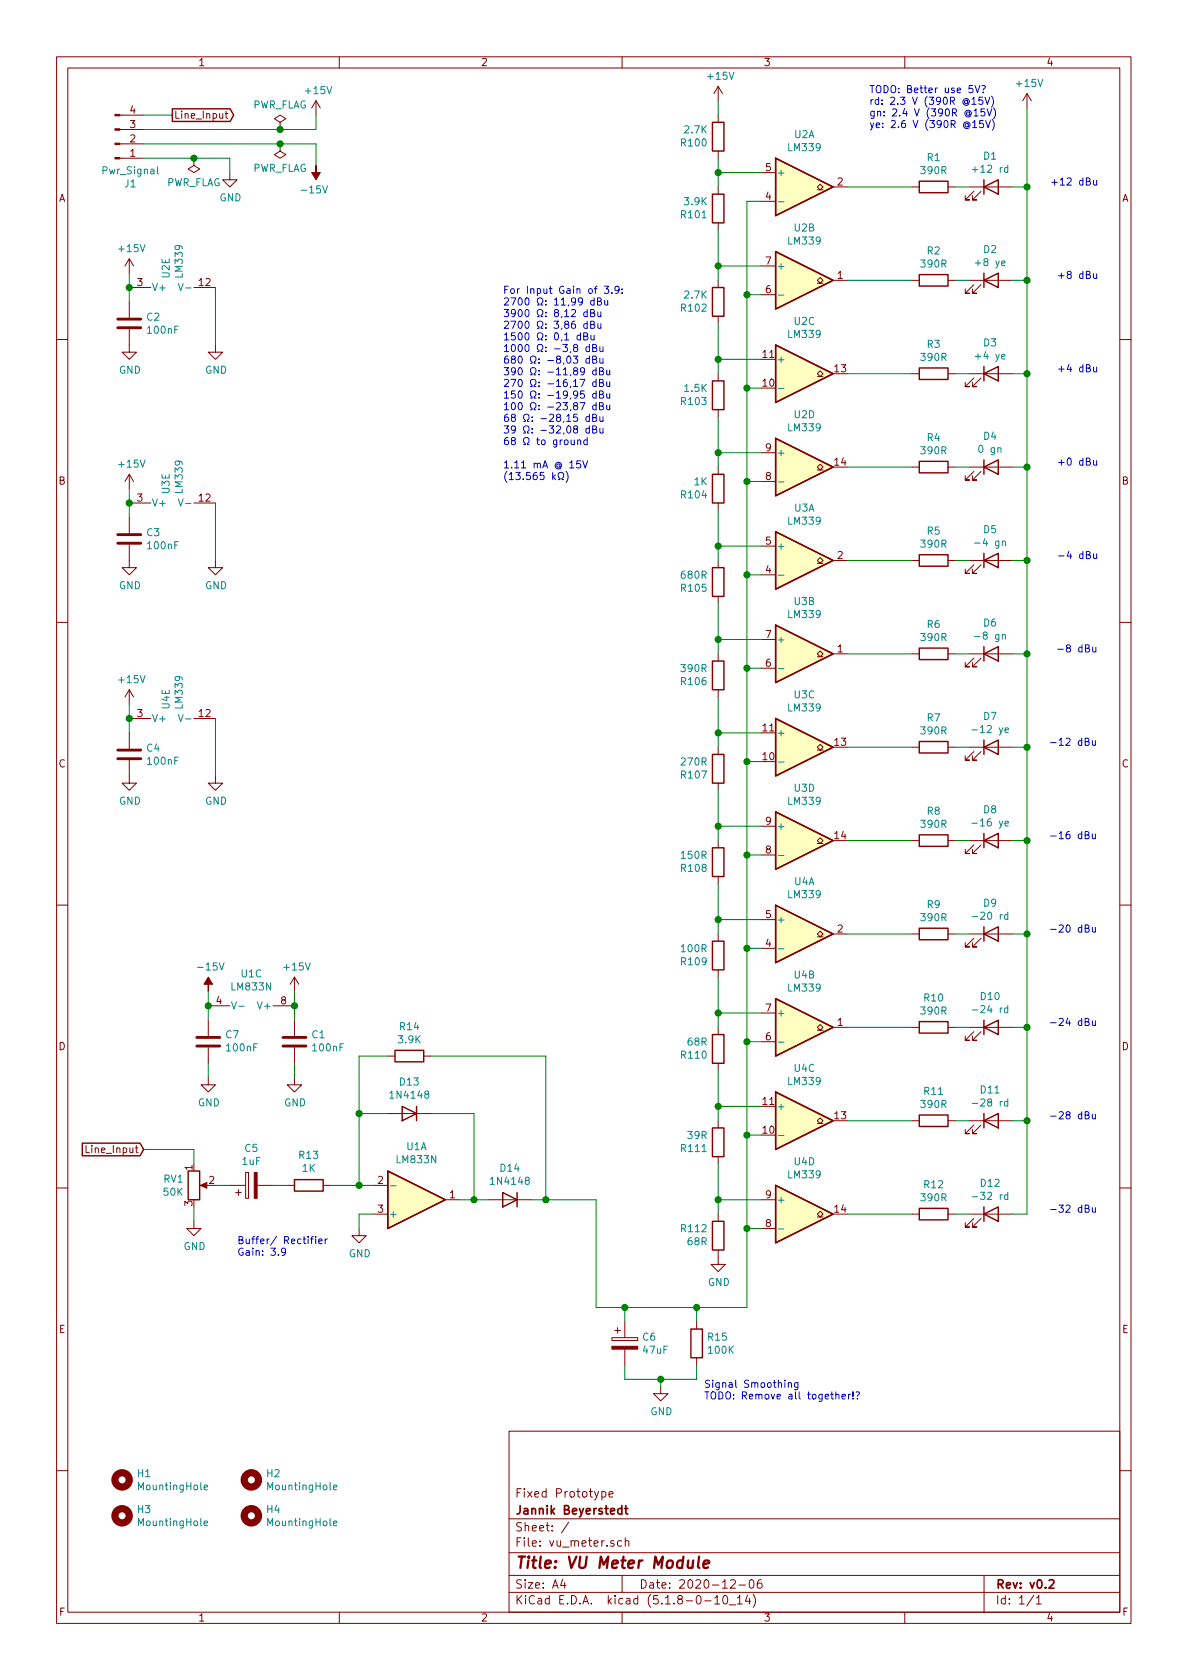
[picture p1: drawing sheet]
<svg xmlns="http://www.w3.org/2000/svg" width="210mm" height="297mm" viewBox="0 0 210 297" stroke-linecap="round" stroke-linejoin="round" font-family="sans-serif">
<g fill="none" stroke="#840000" stroke-width=".18">
<path d="M10 10h190v277h-190zM12 12h186v273.1h-186zM40 19.6v1.1l.3 .2M55.9 17.8l-.8 1.3M55.9 17.8v2.6M55.9 17.8l.7 1.3M60 10v2M110 10v2M127 15.3v2.5M127 15.3l-.8 1.2M127 15.3l.8 1.2M160 10v2"/>
<path d="M181.6 16.5l-.8 1.3M181.6 16.5v2.6M181.6 16.5l.8 1.3M21.2 20.4h4.2M21.2 22.9h4.2M21.2 25.4h4.2M21.2 28h4.2M34.3 28v1.2l-1 .7 1 .6 1-.6-1-.7M34.3 28h.1M39.8 20.1h.5M40.6 30.5v1.3h1.3l-1.3 1.3-1.2-1.3h1.2M49.5 25.4v1.3l-1 .6 1 .7 1-.7-1-.6"/>
<path d="M49.5 25.4h.1M49.5 21.6l1-.6-1-.6-1 .6 1 .6v1.3M49.5 22.9h.1M127 20.4v1.2M127 26.7v1.3M127 33.1v1.2M127 39.4v1.3M134.6 35.6h2.6M134.6 30.5h2.6M144.5 33.6h.5l-.5-.5 .5-.6 .5 .6-.5 .5h.5M147.3 33.1h2.6M161.3 33.1h1.3"/>
<path d="M167.6 33.1h1.3M171.4 33.1h7.7M172.2 33.8l-1.5 1.5h.7h-.7v-.7M173.5 33.8l-1.5 1.5h.7h-.7v-.7M22.9 58.2v4.1h1.2l-1.2 1.2-1.3-1.2h1.3M22.9 50.8h3.8M22.9 45.8v2.5M22.9 53.4v2.8M22.9 45.8l-.8 1.2M22.9 45.8l.7 1.2M34.3 50.8h3.8M127 49.6v1.2"/>
<path d="M127 55.9v1.3M134.6 52.1h2.6M134.6 47h2.6M144.5 50.1h.5l-.5-.5 .5-.5 .5 .5-.5 .5h.5M147.3 49.6h2.6M161.3 49.6h1.3M167.6 49.6h1.3M171.4 49.6h7.7M172.2 50.3l-1.5 1.6h.7h-.7v-.8M173.5 50.3l-1.5 1.6h.7h-.7v-.8M10 60h2M38.1 61v1.3h1.3l-1.3 1.2-1.3-1.2h1.3"/>
<path d="M127 66.1v1.2M127 72.4v1.3M144.5 66.6h.5l-.5-.5 .5-.5 .5 .5-.5 .5h.5M161.3 66.1h1.3M167.6 66.1h1.3M171.4 66.1h7.7M172.2 66.8l-1.5 1.6h.7h-.7v-.8M173.5 66.8l-1.5 1.6h.7h-.7v-.8M198 60h2M22.9 96.3v4.1h1.2l-1.2 1.2-1.3-1.2h1.3M22.9 83.9v2.5M22.9 91.5v2.8"/>
<path d="M22.9 83.9l-.8 1.2M22.9 83.9l.7 1.2M22.9 88.9h3.8M34.3 88.9h3.8M38.1 99.1v1.3h1.3l-1.3 1.2-1.3-1.2h1.3M127 82.6v1.3M127 88.9v1.3M127 99.1v1.3M134.6 85.1h2.6M134.6 80h2.6M134.6 96.6h2.6M144.5 83.1h.5l-.5-.5 .5-.5 .5 .5-.5 .5h.5"/>
<path d="M144.5 99.6h.5l-.5-.5 .5-.5 .5 .5-.5 .5h.5M147.3 99.1h2.6M161.3 99.1h1.3M161.3 82.6h1.3M167.6 99.1h1.3M167.6 82.6h1.3M171.4 99.1h7.7M171.4 82.6h7.7M172.2 99.9l-1.5 1.5h.7h-.7v-.8M172.2 83.3l-1.5 1.6h.7h-.7v-.8M173.5 99.9l-1.5 1.5h.7h-.7v-.8M173.5 83.3l-1.5 1.6h.7h-.7v-.8"/>
<path d="M10 110h2M127 105.4v1.3M127 115.6v1.3M134.6 101.6h2.6M134.6 118.1h2.6M134.6 113.1h2.6M144.5 116.1h.5l-.5-.5 .5-.5 .5 .5-.5 .5h.5M147.3 115.6h2.6M161.3 115.6h1.3M167.6 115.6h1.3M171.4 115.6h7.7M172.2 116.4l-1.5 1.5h.7h-.7v-.8"/>
<path d="M173.5 116.4l-1.5 1.5h.7h-.7v-.8M198 110h2M22.9 134.4v4.1h1.2l-1.2 1.2-1.3-1.2h1.3M22.9 122l-.8 1.2M22.9 122v2.5M22.9 129.6v2.8M22.9 122l.7 1.2M22.9 127h3.8M34.3 127h3.8M38.1 137.2v1.3h1.3l-1.3 1.2-1.3-1.2h1.3M127 122v1.2M127 132.1v1.3"/>
<path d="M127 138.5v1.2M144.5 132.6h.5l-.5-.5 .5-.5 .5 .5-.5 .5h.5M161.3 132.1h1.3M167.6 132.1h1.3M171.4 132.1h7.7M172.2 132.9l-1.5 1.5h.7h-.7v-.8M173.5 132.9l-1.5 1.5h.7h-.7v-.8M127 148.6v1.3M127 155v1.2M134.6 151.2h2.6M134.6 146.1h2.6M144.5 149.1h.5l-.5-.5 .5-.5 .5 .5-.5 .5h.5"/>
<path d="M161.3 148.6h1.3M167.6 148.6h1.3M171.4 148.6h7.7M172.2 149.4l-1.5 1.5h.7h-.7v-.7M173.5 149.4l-1.5 1.5h.7h-.7v-.7M10 160h2M36.8 177.8h3.8M48.3 177.8h3.8M52.1 172.8l-.8 1.2M52.1 172.8v2.5M52.1 172.8l.7 1.2M127 165.1v1.3"/>
<path d="M127 171.5v1.3M134.6 167.7h2.6M134.6 162.6h2.6M134.6 179.1h2.6M144.5 165.6h.5l-.5-.5 .5-.5 .5 .5-.5 .5h.5M147.3 165.1h2.6M161.3 165.1h1.3M167.6 165.1h1.3M171.4 165.1h7.7M172.2 165.9l-1.5 1.5h.7h-.7v-.7M173.5 165.9l-1.5 1.5h.7h-.7v-.7M198 160h2"/>
<path d="M36.8 190.5v1.3h1.3l-1.3 1.3-1.2-1.3h1.2M36.8 180.4v2.8M36.8 185.2v2.8M52.1 190.5v1.3h1.2l-1.2 1.3-1.3-1.3h1.3M52.1 180.4v2.8M52.1 185.2v2.8M68.6 196.9h7.6M68.6 186.7h1.2M74.9 186.7h1.3M127 181.6v1.3M127 188v1.3M127 198.2v1.2"/>
<path d="M134.6 184.2h2.6M144.5 182.2h.5l-.5-.6 .5-.5 .5 .5-.5 .6h.5M144.5 198.7h.5l-.5-.5 .5-.6 .5 .6-.5 .5h.5M147.3 181.6h2.6M161.3 181.6h1.3M161.3 198.2h1.3M167.6 181.6h1.3M167.6 198.2h1.3M171.4 181.6h7.7M171.4 198.2h7.7M172.2 198.9l-1.5 1.5h.7h-.7v-.7M172.2 182.4l-1.5 1.5h.7h-.7v-.7"/>
<path d="M173.5 198.9l-1.5 1.5h.7h-.7v-.7M173.5 182.4l-1.5 1.5h.7h-.7v-.7M10 210h2M34.3 215.9v1.3h1.3l-1.3 1.3-1.3-1.3h1.3M35.8 209.6h1M40.6 209.6h2.8M41.7 210.9h1M42.2 210.3v1.1M43.4 207.3h.5v4.6h-.5zM45.5 209.6h2.8M50.8 209.6h1.3M57.1 209.6h1.3"/>
<path d="M63.5 217.2v1.3h1.3l-1.3 1.2-1.3-1.2h1.3M66 209.6h2.6M66 214.7h2.6M78.7 212.1h2.6M86.4 212.1h7.6M127 204.5v1.3M127 214.7v1.2M134.6 212.1h2.6M134.6 217.2h2.6M144.5 215.2h.5l-.5-.5 .5-.5 .5 .5-.5 .5h.5M161.3 214.7h1.3M167.6 214.7h1.3"/>
<path d="M171.4 214.7h7.7M172.2 215.4l-1.5 1.6h.7h-.7v-.8M173.5 215.4l-1.5 1.6h.7h-.7v-.8M198 210h2M108.2 236.5h4.6v.5h-4.6zM108.7 235.2h1M109.2 234.7v1M110.5 233.7v2.8M110.5 238.5v2.8M123.2 233.7v1.3M127 221v2.6h1.3l-1.3 1.2-1.3-1.2h1.3M90 253h108v32.1h-108z"/>
<path d="M116.8 245.1v1.3h1.3l-1.3 1.3-1.2-1.3h1.2M123.2 240.1v1.2M10 260h2M90 278.5h108M90 274.5h108M90 268.5h108M99.5 279.2l-.4 1.1h1M99.8 279.8v1M100.6 269.1l-1.3 2M106.4 263.8l.4-.1 .3 .3v.6l-.3 .1-.4-.1M106.4 263.7v1.5M107.7 264.2l.7-.1-.1-.3-.4-.1-.2 .2 .1 .7h.5"/>
<path d="M109.9 272.5l-.4-.1-.3 .3 .1 .6 .2 .1 .4-.1M110 278.5v3M110.6 272.5a.37 .37 0 0 1 .6 .1v.8M110.6 271.9v1.5M129.2 279.5l.2-.2h.4l.2 .4-.9 1.1h.9M132.6 279.5l.4-.2a.94 .94 0 0 1 0 1.5 .82 .82 0 0 1-.4-1.3zM134.6 279.3a.59 .59 0 0 0-.7 .6l.1 .8 .2 .1 .5-.1 .1-.5-.2-.3h-.4l-.3 .3M174 278.5v6.6M198 260h2M60 285.1v1.9M90 281.5h108M110 285.1v1.9"/>
<path d="M124.6 283h1.2M126.4 282.5l.4-.4v1.5M126.4 283.6h.9M128 282.3l.3-.2a.94 .94 0 0 1 0 1.5 .79 .79 0 0 1-.3-1.3zM129 283.8h1.1M130.4 282.5l.4-.4v1.5M130.4 283.6h.8M130.7 280.2h1.1M132.2 282l-.4 1.1h.9M132.5 282.6v1M133.2 281.9a1.71 1.71 0 0 1 0 2.3M160 285.1v1.9"/>
<path d="M182.8 282l-1.2 2M183.3 282.5l.4-.4v1.5M183.3 283.6h.8"/>
</g>
<path d="M110 266.8l-.5-.1-.3 .3 .1 .6 .2 .1 .5-.1M110 266.2v1.5M110.5 266.7h.5M110.7 266.2v1.3l.3 .2M185.5 279.5l.3-.2h.3l.3 .4-.9 1.1h.9" fill="none" stroke="#840000" stroke-width=".3"/>
<path d="M121.7 275.9v1.2a.6 .6 0 0 0 .8-.1M122.6 275.9l-.2 1.3M123.6 275.2l-.2 1.7 .3 .3M124.4 276.6l1-.2-.1-.4-.5-.1-.3 .3-.1 .9 .2 .1 .6-.1" fill="none" stroke="#840000" stroke-width=".41"/>
<g fill="#ffffc2" stroke="#ffffc2" stroke-width=".18">
<path d="M137.2 28l10.1 5.1-10.1 5z"/>
<path d="M137.2 44.5l10.1 5.1-10.1 5z"/>
<path d="M137.2 61l10.1 5.1-10.1 5.1z"/>
<path d="M137.2 77.5l10.1 5.1-10.1 5.1z"/>
<path d="M137.2 94l10.1 5.1-10.1 5.1z"/>
<path d="M137.2 110.5l10.1 5.1-10.1 5.1z"/>
<path d="M137.2 127l10.1 5.1-10.1 5.1z"/>
<path d="M137.2 143.5l10.1 5.1-10.1 5.1z"/>
<path d="M68.6 207l10.1 5.1-10.1 5.1z"/>
<path d="M137.2 160.1l10.1 5-10.1 5.1z"/>
<path d="M137.2 176.6l10.1 5-10.1 5.1z"/>
<path d="M137.2 193.1l10.1 5.1-10.1 5z"/>
<path d="M137.2 209.6l10.1 5.1-10.1 5z"/>
</g>
<g fill="none" stroke="#840000" stroke-width=".25">
<path d="M30.5 19.2h10.2l.6 1.2-.6 1.1h-10.2zM126 34.3h2v5.1h-2zM126 21.6h2v5.1h-2zM137.2 28l10.1 5.1-10.1 5zM162.6 32h5v2.1h-5zM174 33.1l2.5-1.3v2.5zM174 31.8v2.5M126 50.8h2v5.1h-2zM137.2 44.5l10.1 5.1-10.1 5zM162.6 48.6h5v2h-5zM174 49.6l2.5-1.3v2.5zM174 48.3v2.5"/>
<path d="M126 67.3h2v5.1h-2zM137.2 61l10.1 5.1-10.1 5.1zM137.2 77.5l10.1 5.1-10.1 5.1zM162.6 65.1h5v2h-5zM174 66.1l2.5-1.3v2.5zM174 64.8v2.5M126 83.9h2v5h-2zM137.2 94l10.1 5.1-10.1 5.1zM162.6 98.1h5v2h-5zM162.6 81.6h5v2h-5zM174 99.1l2.5-1.3v2.6zM174 82.6l2.5-1.3v2.6z"/>
<path d="M174 81.3v2.6M174 97.8v2.6M126 100.4h2v5h-2zM126 116.9h2v5.1h-2zM137.2 110.5l10.1 5.1-10.1 5.1zM162.6 114.6h5v2h-5zM174 115.6l2.5-1.3v2.6zM174 114.3v2.6M126 133.4h2v5.1h-2zM137.2 127l10.1 5.1-10.1 5.1zM162.6 131.1h5v2h-5zM174 132.1l2.5-1.3v2.6z"/>
<path d="M174 130.8v2.6M126 149.9h2v5.1h-2zM137.2 143.5l10.1 5.1-10.1 5.1zM162.6 147.6h5v2h-5zM174 148.6l2.5-1.2v2.5zM174 147.4v2.5M126 166.4h2v5.1h-2zM137.2 160.1l10.1 5-10.1 5.1zM137.2 176.6l10.1 5-10.1 5.1zM162.6 164.1h5v2.1h-5zM174 165.1l2.5-1.2v2.5zM174 163.9v2.5"/>
<path d="M69.8 185.7h5.1v2h-5.1zM71.1 195.6l2.6 1.3-2.6 1.3zM73.7 195.6v2.6M126 182.9h2v5.1h-2zM126 199.4h2v5.1h-2zM137.2 193.1l10.1 5.1-10.1 5zM162.6 197.1h5v2.1h-5zM162.6 180.6h5v2.1h-5zM174 198.2l2.5-1.3v2.5zM174 181.6l2.5-1.2v2.5zM174 180.4v2.5M174 196.9v2.5"/>
<path d="M14.6 202.1h10.2l.6 1.1-.6 1.2h-10.2zM33.3 207h2v5.1h-2zM52.1 208.6h5v2h-5zM68.6 207l10.1 5.1-10.1 5.1zM88.9 210.9l2.5 1.2-2.5 1.3zM91.4 210.9v2.5M126 215.9h2v5.1h-2zM137.2 209.6l10.1 5.1-10.1 5zM162.6 213.7h5v2h-5zM174 214.7l2.5-1.3v2.5zM174 213.4v2.5M122.2 235h2v5.1h-2z"/>
</g>
<g fill="none" stroke="#008484" stroke-width=".18">
<path d="M27.8 29.5v1.1l.2 .1M137.6 35.7h1M178.2 29.7l-.3-.1-.3 .3 .1 .5h.5M178.2 29.2v1.3M31.5 50.1l.5 1.3 .4-1.3M32.8 50.9h1M137.6 52.2h1M137.6 68.7h1M31.5 88.2l.5 1.3 .4-1.3M32.8 89h1M137.6 85.2h1M172.3 96h1"/>
<path d="M177.2 95.8l.2-.1h.3l.1 .8M137.6 101.7h1M137.6 118.2h1M172.3 112.5h1M177.2 112.3l.2-.1h.3l.1 .8M31.5 126.3l.5 1.3 .4-1.3M32.8 127.1h1M137.6 134.7h1M171.9 129h.9M177.7 129.1l.6-.1v-.3h-.4l-.2 .2 .1 .6h.5M137.6 151.2h1M171.9 145.6h.9"/>
<path d="M177.7 145.6l.6-.1v-.3h-.4l-.2 .2 .1 .6h.5M40.9 177.1l.5 1.3 .4-1.3M42.2 177.9h1M137.6 167.8h1M171.9 178.6h1M171.9 162.1h1M178.2 178.3l-.3-.1-.3 .2 .1 .6h.5M178.2 161.8l-.3-.1-.3 .2 .1 .6h.5M178.2 161.3v1.2M178.2 177.8v1.3M137.6 184.3h1M171.9 195.1h1"/>
<path d="M178.2 194.8l-.3-.1-.3 .3 .1 .5h.5M178.2 194.3v1.3M69.1 209.7h1M137.6 200.8h1M137.6 217.3h1M171.9 211.6h1M178.2 211.3l-.3-.1-.3 .3 .1 .5h.5M178.2 210.8v1.3M36.1 269.3l.6-.1v-.2l-.4-.1-.2 .2 .1 .6h.5M36.1 263l.6-.1v-.3h-.4l-.2 .1 .1 .7h.5M59 269.3l.6-.1-.1-.2-.3-.1-.2 .2v.6h.5M59 263l.6-.1-.1-.3h-.3l-.2 .1v.7h.5"/>
</g>
<g fill="#840000" stroke="#840000" stroke-width=".18">
<path d="M55.9 29.2v1.3h.7l-.7 1.3-.8-1.3h.8z"/>
<path d="M36.8 172.8l.8 1.2h-.8v1.3v-1.3h-.7z"/>
<path d="M20.3 20.2h.9v.3h-.9z"/>
<path d="M20.3 22.8h.9v.2h-.9z"/>
<path d="M20.3 25.3h.9v.3h-.9z"/>
<path d="M20.3 27.8h.9v.3h-.9z"/>
<path d="M45 207.3h.5v4.6h-.5z"/>
<path d="M35.4 209.6l1.2-.5v1z"/>
<path d="M108.2 238h4.6v.5h-4.6z"/>
</g>
<path d="M20.8 57.9h4.1M20.8 56.4h4.1M20.8 96h4.1M20.8 94.5h4.1M20.8 134.1h4.1M20.8 132.6h4.1M34.8 183.4h4.1M34.8 184.9h4.1M50 183.4h4.1M50 184.9h4.1" fill="none" stroke="#840000" stroke-width=".51"/>
<g fill="none" stroke="#840000" stroke-width="1.3">
<circle cx="21.6" cy="268" r="1.27"/>
<circle cx="21.6" cy="261.7" r="1.27"/>
<circle cx="44.4" cy="268" r="1.27"/>
<circle cx="44.4" cy="261.7" r="1.27"/>
</g>
<g fill="none" stroke="#008400" stroke-width=".18">
<path d="M127 17.8v2.6M181.6 19.1v195.6h-2.5M25.4 25.4h30.5v3.8M25.4 28h15.2v2.5M25.4 20.4h5.1M55.9 20.4v2.5h-30.5M127 28v5.1M127 30.5h7.6M134.6 35.6h-2.5v195.6h-26.7v-19.1h-11.4M149.9 33.1h11.4M168.9 33.1h2.5M179.1 33.1h2.5"/>
<path d="M22.9 48.3v5.1M38.1 50.8v10.2M127 47h7.6M127 40.7v8.9M127 57.2v8.9M132.1 52.1h2.5M149.9 49.6h11.4M168.9 49.6h2.5M179.1 49.6h2.5M127 73.7v8.9M127 63.5h7.6M132.1 68.6h2.5"/>
<path d="M149.9 66.1h11.4M168.9 66.1h2.5M179.1 66.1h2.5M22.9 86.4v5.1M38.1 88.9v10.2M127 90.2v8.9M127 80h7.6M127 96.6h7.6M132.1 85.1h2.5M149.9 82.6h11.4M149.9 99.1h11.4M168.9 82.6h2.5"/>
<path d="M168.9 99.1h2.5M179.1 82.6h2.5M179.1 99.1h2.5M127 106.7v8.9M127 113.1h7.6M132.1 101.6h2.5M132.1 118.1h2.5M149.9 115.6h11.4M168.9 115.6h2.5M179.1 115.6h2.5M22.9 124.5v5.1M38.1 127v10.2"/>
<path d="M127 123.2v8.9M127 139.7v8.9M127 129.6h7.6M132.1 134.7h2.5M149.9 132.1h11.4M168.9 132.1h2.5M179.1 132.1h2.5M127 156.2v8.9M127 146.1h7.6M132.1 151.2h2.5M149.9 148.6h11.4M168.9 148.6h2.5"/>
<path d="M179.1 148.6h2.5M36.8 175.3v5.1M52.1 175.3v5.1M127 172.8v8.8M127 162.6h7.6M127 179.1h7.6M132.1 167.7h2.5M149.9 165.1h11.4M168.9 165.1h2.5M179.1 165.1h2.5M36.8 188v2.5M52.1 188v2.5"/>
<path d="M63.5 196.9h5.1M68.6 186.7h-5.1v22.9M76.2 186.7h20.3v25.4M76.2 196.9h7.6v15.2M127 189.3v8.9M127 195.6h7.6M132.1 184.2h2.5M149.9 198.2h11.4M149.9 181.6h11.4M168.9 198.2h2.5M168.9 181.6h2.5M179.1 198.2h2.5"/>
<path d="M179.1 181.6h2.5M25.4 203.2h8.9v2.6M34.3 213.4v2.5M38.1 209.6h2.5M48.3 209.6h2.5M58.4 209.6h7.6M66 214.7h-2.5v2.5M81.3 212.1h5.1M127 205.8v8.9M127 212.1h7.6M132.1 217.2h2.5M132.1 200.7h2.5"/>
<path d="M149.9 214.7h11.4M168.9 214.7h2.5M110.5 231.2v2.5M123.2 231.2v2.5M110.5 241.3v2.6h12.7v-2.6M116.8 243.9v1.2"/>
</g>
<g fill="none" stroke="#0000c2" stroke-width=".18">
<path d="M171.9 17.5l.3-.3v1.3M171.9 18.5h.7M172 15.1h-.6l-.1 .6 .2-.1 .5 .1v.6l-.2 .1-.5-.1M172.2 19.6l.4-.4v1.3M172.4 15.1l.4 1.3 .5-1.3M173.6 15.2l.5-.1 .1 .2-.3 .6M173.8 17.2h-.6l-.1 .6 .2-.1 .5 .1v.5l-.2 .2-.5-.2M173.9 16.3v.1M174.1 19.2h-.6v.6l.1-.1 .5 .1v.6l-.2 .1-.4-.1M174.2 17.2l.4 1.3 .4-1.3M174.5 19.2l.5 1.3 .4-1.3M175.3 17a1.47 1.47 0 0 1 0 1.9"/>
<path d="M175.7 19.1a1.47 1.47 0 0 1 0 1.9M172 22.6h.7M172.2 20.5h.8M173.9 21.3h-.6l-.1 .6 .5-.1 .2 .2v.3l-.2 .3-.5-.2M174.3 21.3l.4 1.3 .4-1.3M175.4 21.1a1.4 1.4 0 0 1 0 1.9M186 32.2h1M186.5 31.8v.9M102.6 59.3h-.3l-.3 .2 .2 .6h.4M102.6 58.8v1.3M103 53.2l-.3 .3-.3-.1-.1-.2v-.3l.2-.2h.2l.3 .2a.88 .88 0 0 1-.3 1h-.3M103.2 59.4h.6l.1-.2-.1-.2-.6-.2v1.3h.5l.2-.1 .1-.3-.3-.3"/>
<path d="M103.8 55.2h-.3l-.3 .2 .2 .5h.4M103.8 57.3l-.3-.1-.3 .2 .2 .6h.4M103.8 54.7v1.3M103.8 56.8v1.3M104.4 55.3h.6l.1-.2v-.3l-.7-.1v1.3h.5l.3-.2v-.2l-.3-.3M104.4 57.4l.6-.1 .1-.2v-.2l-.7-.1v1.3h.5l.3-.3v-.2l-.3-.2M104.5 59.3l.1 .8h.3l.2-.1M105.1 53.1h-.4l-.3 .2 .2 .6h.5M105.1 52.7v1.2M105.1 59.3v.8M105.7 53.3l.5-.1 .1-.2-.1-.2-.5-.1v1.2h.4l.2-.1 .1-.3-.3-.2M105.7 55.2l.1 .7 .3 .1 .1-.1"/>
<path d="M105.7 57.2l.1 .8 .3 .1 .1-.2M106.2 55.2v.8M106.2 57.2v.9M106.9 50.6h.7l-.4 .5 .4 .1v.6l-.2 .1-.5-.1M106.9 53.1l.1 .8h.3l.2-.1M107.5 53.1v.8M108.2 51.8v.1M109.5 51.2l-.3 .2-.3-.1-.2-.1 .2-.5 .3-.1 .2 .1a.84 .84 0 0 1-.3 1.2h-.2M110 51.8v.1M110 51.1v.1M187.2 48.8h1M187.7 48.3v.9"/>
<path d="M99.9 77.8h.3l.2 .1 .1 .5-.2 .2h-.3l-.2-.1zM101 77.8l.1 .8h.3l.1-.1M101.4 63h.8l-.5 .4 .4 .2 .1 .4-.3 .2-.5-.1M101.5 77.8v.8M101.7 61.5l-.2-.2v-.3l.4-.1 .3 .2-.1 .2-.6 .2-.1 .2 .1 .3 .2 .2 .3-.1 .2-.2v-.2l-.3-.2M101.7 75.9l-.2-.2v-.3l.4-.1 .3 .3-.1 .1-.6 .2-.1 .2 .1 .3 .2 .2 .3-.1 .2-.2v-.2l-.3-.2M102.1 73.2h-.6l-.1 .6 .5-.1 .3 .3v.3l-.3 .2-.5-.1M102.2 77.9l.1-.1h.3l.1 .8M102.2 77.8v.8M102.6 67.1h.8l-.5 1.2M102.6 71.2h.8l-.5 1.3M103.3 69.1h-.6l-.1 .6 .2-.1 .5 .1v.6l-.2 .1-.5-.1"/>
<path d="M103.4 65.6l-.3 .2-.4-.1-.1-.1 .1-.5 .2-.1h.2l.3 .3a.97 .97 0 0 1-.3 .9l-.4 .1M103.8 77.8h-.3l-.3 .2 .2 .6h.4M103.8 77.4v1.2M104.2 61.4l-.4-.1-.2 .3 .1 .5h.5M104.2 63.4h-.4l-.2 .2 .1 .6h.5M104.2 73.7h-.4l-.2 .2 .1 .6h.5M104.2 75.8l-.4-.1-.2 .3 .1 .5h.5M104.2 60.9v1.3M104.2 63v1.2M104.2 73.2v1.3M104.2 75.3v1.3M104.8 61.5h.6l.1-.2-.1-.3-.6-.1v1.3h.5l.2-.2v-.3l-.3-.2"/>
<path d="M104.8 63.6l.6-.1 .1-.2-.1-.2-.6-.1v1.2h.5l.2-.1v-.3l-.3-.2M104.8 73.8h.6l.1-.2-.1-.2-.6-.2v1.3h.5l.2-.1v-.3l-.3-.3M104.8 75.9h.6l.1-.2-.1-.3-.6-.1v1.3h.5l.2-.2v-.3l-.3-.2M105.4 65.5l-.3-.1-.3 .3 .1 .5h.5M105.4 67.5h-.3l-.3 .2 .1 .6h.5M105.4 69.6h-.3l-.3 .2 .1 .5h.5M105.4 71.7l-.3-.1-.3 .2 .1 .6h.5M105.4 65v1.3M105.4 67.1v1.2M105.4 69.1v1.3M105.4 71.2v1.3M106 65.6h.6l.1-.2-.1-.3-.6-.1v1.3h.5l.3-.2v-.3l-.3-.2"/>
<path d="M106 67.7l.6-.1 .1-.2-.1-.2-.6-.1v1.2h.5l.3-.2v-.2l-.3-.2M106 69.7h.6l.1-.2-.1-.2-.6-.2v1.3h.5l.3-.2v-.2l-.3-.3M106 71.8l.6-.1 .1-.2-.1-.2-.6-.1v1.3h.5l.3-.3v-.2l-.3-.2M106.1 61.3v.8l.4 .1 .1-.2M106.1 63.4v.8h.4l.1-.1M106.1 73.7v.8h.4l.1-.1M106.1 75.7v.8l.4 .1 .1-.2M106.6 61.3v.9M106.6 63.4v.8M106.6 73.7v.8M106.6 75.7v.9M107.3 65.4v.8l.3 .1 .2-.1"/>
<path d="M107.3 67.5v.8h.3l.2-.1M107.3 69.6v.7l.3 .1 .2-.1M107.3 71.6v.8l.3 .1 .2-.2M107.8 65.4v.9M107.8 67.5v.8M107.8 69.6v.8M107.8 71.6v.9M187.2 65.3h1M187.7 64.8v.9M97.7 83.5v1.3M97.9 84.3l.3 .5M98.2 84l-.5 .4"/>
<path d="M98.7 84.8h.3v-.2a.54 .54 0 0 1-.3-.8 .54 .54 0 0 1 .8-.2 .59 .59 0 0 1-.1 1v.2h.3M100.1 83.3a1.47 1.47 0 0 1 0 2M102.6 81.5h-.6v.6l.2-.1 .4 .1v.5l-.2 .1-.4-.1M103 81.5l.5 1.2 .4-1.2M187.2 81.8h1M187.2 98.3h1M187.7 81.3v1M191.9 114.6h.6l.1-.5-.7-.1v1.3h.5l.3-.3v-.2l-.3-.2M193.2 114.4l.1 .8 .3 .1 .2-.2M193.8 114.4v.9M191.9 131.1h.5l.2-.2-.1-.3-.6-.1v1.3h.5l.2-.1v-.3l-.3-.3M193.2 130.9v.8l.3 .1 .2-.1"/>
<path d="M193.7 130.9v.9M191.9 147.6h.5l.2-.2-.1-.2-.6-.2v1.3h.5l.2-.1v-.3l-.3-.3M193.2 147.5v.7l.3 .1 .2-.1M193.7 147.5v.8M191.9 164.1h.5l.2-.2-.1-.2-.6-.2v1.3h.5l.2-.1v-.3l-.3-.3M193.2 164v.8h.3l.2-.1M193.7 164v.8M191.9 197.2l.5-.1 .2-.2-.1-.2-.6-.1v1.2h.5l.2-.1v-.3l-.3-.2M191.9 180.7l.5-.1 .2-.2-.1-.2-.6-.2v1.3h.5l.2-.1v-.3l-.3-.2M193.2 197v.8h.3l.2-.1M193.2 180.5v.8h.3l.2-.1M193.7 180.5v.8"/>
<path d="M193.7 197v.8M54.9 219.1h.5M55.4 218.6l-.3 .2v1.1M55.8 218.6v.2M55.8 219.1v.8M56.4 219.5l.6-.1-.1-.3h-.4l-.1 .1v.6h.5M57.5 219.1v.8M57.9 219.1l-.4 .2M191.9 213.7l.5-.1 .2-.2-.1-.2-.6-.1v1.2h.5l.2-.1v-.3l-.3-.2M193.2 213.5v.8h.3l.2-.1M193.7 213.5v.8M50.5 221.2l-.2 .3-.4-.1-.1-.2v-.4l.2-.1h.3l.2 .2a.97 .97 0 0 1-.2 1l-.4 .1"/>
<path d="M138.8 244v.2M139.4 244.6l.2-.1h.3l.1 .8M139.4 244.5v.8M141.1 244.5l-.1 1.1-.2 .1h-.3M141.1 244.5h-.4l-.2 .2 .1 .5h.5M148.9 246.9l.6-.1-.1-.2-.3-.1-.2 .2v.6h.5M150 246.5v.9M150.4 246.5l-.4 .2M150.8 247.2v.2M150.8 246.1v.8M151.4 246.2l.4-.1 .2 .2-.4 .6M151.6 247.2v.2"/>
</g>
<g fill="#008400" stroke="#008400" stroke-width=".25">
<circle cx="127" cy="30.5" r=".51"/>
<circle cx="116.8" cy="243.9" r=".51"/>
<circle cx="127" cy="80" r=".51"/>
<circle cx="123.2" cy="231.2" r=".51"/>
<circle cx="132.1" cy="151.2" r=".51"/>
<circle cx="132.1" cy="85.1" r=".51"/>
<circle cx="110.5" cy="231.2" r=".51"/>
<circle cx="181.6" cy="198.2" r=".51"/>
<circle cx="22.9" cy="127" r=".51"/>
<circle cx="181.6" cy="181.6" r=".51"/>
<circle cx="22.9" cy="88.9" r=".51"/>
<circle cx="181.6" cy="165.1" r=".51"/>
<circle cx="181.6" cy="148.6" r=".51"/>
<circle cx="181.6" cy="132.1" r=".51"/>
<circle cx="181.6" cy="115.6" r=".51"/>
<circle cx="181.6" cy="33.1" r=".51"/>
<circle cx="181.6" cy="99.1" r=".51"/>
<circle cx="52.1" cy="177.8" r=".51"/>
<circle cx="181.6" cy="82.6" r=".51"/>
<circle cx="181.6" cy="66.1" r=".51"/>
<circle cx="181.6" cy="49.6" r=".51"/>
<circle cx="127" cy="146.1" r=".51"/>
<circle cx="22.9" cy="50.8" r=".51"/>
<circle cx="83.8" cy="212.1" r=".51"/>
<circle cx="63.5" cy="196.9" r=".51"/>
<circle cx="132.1" cy="68.6" r=".51"/>
<circle cx="36.8" cy="177.8" r=".51"/>
<circle cx="127" cy="212.1" r=".51"/>
<circle cx="63.5" cy="209.6" r=".51"/>
<circle cx="132.1" cy="217.2" r=".51"/>
<circle cx="127" cy="47" r=".51"/>
<circle cx="127" cy="63.5" r=".51"/>
<circle cx="34.3" cy="28" r=".51"/>
<circle cx="127" cy="96.6" r=".51"/>
<circle cx="127" cy="113.1" r=".51"/>
<circle cx="49.5" cy="22.9" r=".51"/>
<circle cx="127" cy="129.6" r=".51"/>
<circle cx="127" cy="162.6" r=".51"/>
<circle cx="127" cy="179.1" r=".51"/>
<circle cx="127" cy="195.6" r=".51"/>
<circle cx="132.1" cy="52.1" r=".51"/>
<circle cx="132.1" cy="200.7" r=".51"/>
<circle cx="132.1" cy="184.2" r=".51"/>
<circle cx="49.5" cy="25.4" r=".51"/>
<circle cx="96.5" cy="212.1" r=".51"/>
<circle cx="132.1" cy="167.7" r=".51"/>
<circle cx="132.1" cy="134.7" r=".51"/>
<circle cx="132.1" cy="118.1" r=".51"/>
<circle cx="132.1" cy="101.6" r=".51"/>
</g>
<text font-size="2.8" fill="#840000" x="91" y="277.3">Title: VU Meter Module</text>
<g font-size="2.1" fill="#840000">
<text x="91" y="267.8">Jannik Beyerstedt</text>
<text x="91" y="264.8">Fixed Prototype</text>
<text x="91" y="273.5">File: vu_meter.sch</text>
<text x="91" y="270.8">Sheet: /</text>
<text x="91" y="280.9">Size: A4</text>
<text x="113" y="280.9">Date: 2020-12-06</text>
<text x="176" y="280.9">Rev: v0.2</text>
<text x="91" y="283.7">KiCad E.D.A. kicad (5.1.8-0-10_14)</text>
<text x="176" y="283.7">Id: 1/1</text>
</g>
<g font-size="1.8" fill="#840000">
<text x="35" y="11.7">1</text>
<text x="85" y="11.7">2</text>
<text x="135" y="11.7">3</text>
<text x="185" y="11.7">4</text>
<text x="23" y="22.6">3</text>
<text x="23" y="20.1">4</text>
<text x="30.7" y="21">Line_Input</text>
<text x="23" y="27.7">1</text>
<text x="23" y="25.2">2</text>
<text x="10.4" y="35.7">A</text>
<text x="135.4" y="35.3">4</text>
<text x="135.4" y="30.3">5</text>
<text x="148.1" y="32.8">2</text>
<text x="198.4" y="35.7">A</text>
<text x="135.4" y="46.8">7</text>
<text x="24.3" y="50.6">3</text>
<text x="35.2" y="50.6">12</text>
<text x="135.4" y="51.9">6</text>
<text x="148.1" y="49.3">1</text>
<text x="134.9" y="63.3">11</text>
<text x="147.6" y="65.8">13</text>
<text x="134.9" y="68.4">10</text>
<text x="135.4" y="79.8">9</text>
<text x="147.6" y="82.3">14</text>
<text x="10.4" y="85.7">B</text>
<text x="24.3" y="88.7">3</text>
<text x="35.2" y="88.7">12</text>
<text x="135.4" y="84.9">8</text>
<text x="198.4" y="85.7">B</text>
<text x="135.4" y="101.4">4</text>
<text x="135.4" y="96.3">5</text>
<text x="148.1" y="98.8">2</text>
<text x="135.4" y="112.8">7</text>
<text x="135.4" y="117.9">6</text>
<text x="148.1" y="115.4">1</text>
<text x="24.3" y="126.8">3</text>
<text x="35.2" y="126.8">12</text>
<text x="134.9" y="129.3">11</text>
<text x="147.6" y="131.9">13</text>
<text x="10.4" y="135.7">C</text>
<text x="134.9" y="134.4">10</text>
<text x="198.4" y="135.7">C</text>
<text x="135.4" y="145.8">9</text>
<text x="147.6" y="148.4">14</text>
<text x="135.4" y="150.9">8</text>
<text x="135.4" y="167.4">4</text>
<text x="135.4" y="162.3">5</text>
<text x="148.1" y="164.9">2</text>
<text x="38.3" y="177.6">4</text>
<text x="49.7" y="177.6">8</text>
<text x="135.4" y="178.9">7</text>
<text x="10.4" y="185.7">D</text>
<text x="135.4" y="183.9">6</text>
<text x="148.1" y="181.4">1</text>
<text x="198.4" y="185.7">D</text>
<text x="134.9" y="195.4">11</text>
<text x="147.6" y="197.9">13</text>
<text x="15.7" y="203.9">Line_Input</text>
<text x="134.9" y="200.4">10</text>
<text x="34" y="206.9" transform="rotate(-90 34 206.9)">1</text>
<text x="37" y="209.3">2</text>
<text x="66.8" y="209.3">2</text>
<text x="34" y="213.2" transform="rotate(-90 34 213.2)">3</text>
<text x="66.8" y="214.4">3</text>
<text x="79.5" y="211.9">1</text>
<text x="135.4" y="211.9">9</text>
<text x="147.6" y="214.4">14</text>
<text x="135.4" y="217">8</text>
<text x="10.4" y="235.7">E</text>
<text x="198.4" y="235.7">E</text>
<text x="10.5" y="285.7">F</text>
<text x="35" y="286.7">1</text>
<text x="85" y="286.7">2</text>
<text x="135" y="286.7">3</text>
<text x="185" y="286.7">4</text>
<text x="198.5" y="285.7">F</text>
</g>
<g font-size="1.8" fill="#008484">
<text x="54.2" y="16.6">+15V</text>
<text x="125.3" y="14.1">+15V</text>
<text x="179.9" y="15.4">+15V</text>
<text x="44.6" y="19.2">PWR_FLAG</text>
<text x="121.1" y="23.6">2.7K</text>
<text x="120.6" y="25.9">R100</text>
<text x="139.5" y="26.7">LM339</text>
<text x="140.5" y="24.4">U2A</text>
<text x="164" y="28.5">R1</text>
<text x="174" y="28.2">D1</text>
<text x="18.3" y="30.8">Pwr_Signal</text>
<text x="22.1" y="33.1">J1</text>
<text x="29.3" y="32.9">PWR_FLAG</text>
<text x="38.8" y="35.6">GND</text>
<text x="44.6" y="30.4">PWR_FLAG</text>
<text x="53.6" y="34.2">-15V</text>
<text x="137.3" y="31.2">+</text>
<text x="163" y="30.8">390R</text>
<text x="172.5" y="30.5">+12 rd</text>
<text x="120.6" y="38.6">R101</text>
<text x="121.1" y="36.3">3.9K</text>
<text x="140.5" y="40.9">U2B</text>
<text x="21.2" y="44.6">+15V</text>
<text x="137.3" y="47.7">+</text>
<text x="139.5" y="43.2">LM339</text>
<text x="163" y="47.3">390R</text>
<text x="164" y="45">R2</text>
<text x="172.8" y="47.1">+8 ye</text>
<text x="174" y="44.7">D2</text>
<text x="26.8" y="51.5">V+</text>
<text x="30" y="49.1" transform="rotate(-90 30 49.1)">U2E</text>
<text x="32.3" y="49" transform="rotate(-90 32.3 49)">LM339</text>
<text x="121.1" y="52.8">2.7K</text>
<text x="26" y="56.7">C2</text>
<text x="26.2" y="59">100nF</text>
<text x="120.6" y="55.1">R102</text>
<text x="139.5" y="59.8">LM339</text>
<text x="140.5" y="57.4">U2C</text>
<text x="137.3" y="64.2">+</text>
<text x="163" y="63.8">390R</text>
<text x="164" y="61.5">R3</text>
<text x="172.8" y="63.6">+4 ye</text>
<text x="174" y="61.3">D3</text>
<text x="21" y="66.1">GND</text>
<text x="36.3" y="66.1">GND</text>
<text x="120.6" y="71.6">R103</text>
<text x="121.1" y="69.3">1.5K</text>
<text x="139.5" y="76.3">LM339</text>
<text x="140.5" y="74">U2D</text>
<text x="174" y="77.8">D4</text>
<text x="21.2" y="82.7">+15V</text>
<text x="137.3" y="80.7">+</text>
<text x="163" y="80.3">390R</text>
<text x="164" y="78">R4</text>
<text x="173.3" y="80.1">0 gn</text>
<text x="26.8" y="89.6">V+</text>
<text x="30" y="87.2" transform="rotate(-90 30 87.2)">U3E</text>
<text x="32.3" y="87.1" transform="rotate(-90 32.3 87.1)">LM339</text>
<text x="120.6" y="88.1">R104</text>
<text x="122.8" y="85.8">1K</text>
<text x="26" y="94.8">C3</text>
<text x="139.5" y="92.8">LM339</text>
<text x="140.5" y="90.5">U3A</text>
<text x="164" y="94.5">R5</text>
<text x="174" y="94.3">D5</text>
<text x="26.2" y="97.1">100nF</text>
<text x="137.3" y="97.2">+</text>
<text x="163" y="96.8">390R</text>
<text x="173" y="96.6">-4 gn</text>
<text x="21" y="104.2">GND</text>
<text x="36.3" y="104.2">GND</text>
<text x="120.6" y="104.6">R105</text>
<text x="120.6" y="102.3">680R</text>
<text x="140.5" y="107">U3B</text>
<text x="137.3" y="113.7">+</text>
<text x="139.5" y="109.3">LM339</text>
<text x="163" y="113.3">390R</text>
<text x="164" y="111">R6</text>
<text x="173" y="113.1">-8 gn</text>
<text x="174" y="110.8">D6</text>
<text x="120.6" y="118.8">390R</text>
<text x="21.2" y="120.8">+15V</text>
<text x="30" y="125.3" transform="rotate(-90 30 125.3)">U4E</text>
<text x="32.3" y="125.2" transform="rotate(-90 32.3 125.2)">LM339</text>
<text x="120.6" y="121.1">R106</text>
<text x="139.5" y="125.8">LM339</text>
<text x="140.5" y="123.5">U3C</text>
<text x="26.8" y="127.7">V+</text>
<text x="137.3" y="130.2">+</text>
<text x="163" y="129.9">390R</text>
<text x="164" y="127.5">R7</text>
<text x="172.6" y="129.6">-12 ye</text>
<text x="174" y="127.3">D7</text>
<text x="26" y="132.9">C4</text>
<text x="26.2" y="135.2">100nF</text>
<text x="120.6" y="137.7">R107</text>
<text x="120.6" y="135.3">270R</text>
<text x="21" y="142.3">GND</text>
<text x="36.3" y="142.3">GND</text>
<text x="139.5" y="142.3">LM339</text>
<text x="140.5" y="140">U3D</text>
<text x="174" y="143.8">D8</text>
<text x="137.3" y="146.7">+</text>
<text x="163" y="146.4">390R</text>
<text x="164" y="144.1">R8</text>
<text x="172.6" y="146.1">-16 ye</text>
<text x="120.6" y="154.2">R108</text>
<text x="120.6" y="151.9">150R</text>
<text x="139.5" y="158.8">LM339</text>
<text x="140.5" y="156.5">U4A</text>
<text x="164" y="160.6">R9</text>
<text x="174" y="160.3">D9</text>
<text x="137.3" y="163.2">+</text>
<text x="163" y="162.9">390R</text>
<text x="172.7" y="162.6">-20 rd</text>
<text x="35.4" y="171.6">-15V</text>
<text x="42.7" y="172.8">U1C</text>
<text x="50.4" y="171.6">+15V</text>
<text x="120.6" y="170.7">R109</text>
<text x="120.6" y="168.4">100R</text>
<text x="140.5" y="173">U4B</text>
<text x="41.1" y="175.1">LM833N</text>
<text x="45.9" y="178.5">V+</text>
<text x="137.3" y="179.7">+</text>
<text x="139.5" y="175.3">LM339</text>
<text x="163" y="179.4">390R</text>
<text x="163.5" y="177.1">R10</text>
<text x="172.7" y="179.1">-24 rd</text>
<text x="173.5" y="176.8">D10</text>
<text x="40" y="183.6">C7</text>
<text x="40.2" y="185.9">100nF</text>
<text x="55.2" y="183.6">C1</text>
<text x="55.4" y="185.9">100nF</text>
<text x="70.5" y="184.5">3.9K</text>
<text x="70.8" y="182.2">R14</text>
<text x="121.7" y="184.9">68R</text>
<text x="70.7" y="191.9">D13</text>
<text x="120.6" y="187.2">R110</text>
<text x="139.5" y="191.8">LM339</text>
<text x="140.5" y="189.5">U4C</text>
<text x="35" y="195.6">GND</text>
<text x="50.2" y="195.6">GND</text>
<text x="69.3" y="194.2">1N4148</text>
<text x="137.3" y="196.3">+</text>
<text x="163" y="195.9">390R</text>
<text x="163.5" y="193.6">R11</text>
<text x="172.7" y="195.6">-28 rd</text>
<text x="173.5" y="193.3">D11</text>
<text x="43.3" y="203.7">C5</text>
<text x="71.9" y="203.4">U1A</text>
<text x="120.6" y="203.7">R111</text>
<text x="121.7" y="201.4">39R</text>
<text x="29" y="209.1">RV1</text>
<text x="42.9" y="206">1uF</text>
<text x="53" y="204.9">R13</text>
<text x="53.5" y="207.2">1K</text>
<text x="70.3" y="205.7">LM833N</text>
<text x="87.1" y="209.5">1N4148</text>
<text x="88.5" y="207.2">D14</text>
<text x="139.5" y="208.3">LM339</text>
<text x="140.5" y="206">U4D</text>
<text x="173.5" y="209.8">D12</text>
<text x="29" y="211.4">50K</text>
<text x="68.7" y="215.3">+</text>
<text x="137.3" y="212.8">+</text>
<text x="163" y="212.4">390R</text>
<text x="163.5" y="210.1">R12</text>
<text x="172.7" y="212.2">-32 rd</text>
<text x="32.5" y="221">GND</text>
<text x="120.6" y="217.9">R112</text>
<text x="121.7" y="220.2">68R</text>
<text x="61.7" y="222.3">GND</text>
<text x="125.2" y="227.4">GND</text>
<text x="113.7" y="237">C6</text>
<text x="113.8" y="239.4">47uF</text>
<text x="125.2" y="237">R15</text>
<text x="125.4" y="239.4">100K</text>
<text x="115" y="250.2">GND</text>
<text x="24.4" y="261.2">H1</text>
<text x="24.7" y="263.5">MountingHole</text>
<text x="47.2" y="261.2">H2</text>
<text x="47.5" y="263.5">MountingHole</text>
<text x="24.4" y="267.5">H3</text>
<text x="24.7" y="269.8">MountingHole</text>
<text x="47.2" y="267.5">H4</text>
<text x="47.5" y="269.8">MountingHole</text>
</g>
<g font-size="1.8" fill="#0000c2">
<text x="153.7" y="16.5">TODO: Better use 5V?</text>
<text x="153.7" y="18.5">rd: 2.3 V (390R @15V)</text>
<text x="153.7" y="20.6">gn: 2.4 V (390R @15V)</text>
<text x="153.7" y="22.6">ye: 2.6 V (390R @15V)</text>
<text x="187.4" y="32.8">+12 dBu</text>
<text x="88.9" y="52">For Input Gain of 3.9:</text>
<text x="188.4" y="49.3">+8 dBu</text>
<text x="88.9" y="54">2700 : 11,99 dBu</text>
<text x="88.9" y="56.1">3900 : 8,12 dBu</text>
<text x="88.9" y="58.1">2700 : 3,86 dBu</text>
<text x="88.9" y="60.2">1500 : 0,1 dBu</text>
<text x="88.9" y="62.2">1000 : -3,8 dBu</text>
<text x="88.9" y="64.3">680 : -8,03 dBu</text>
<text x="188.4" y="65.8">+4 dBu</text>
<text x="88.9" y="66.4">390 : -11,89 dBu</text>
<text x="88.9" y="68.4">270 : -16,17 dBu</text>
<text x="88.9" y="70.5">150 : -19,95 dBu</text>
<text x="88.9" y="72.5">100 : -23,87 dBu</text>
<text x="88.9" y="74.6">68 : -28,15 dBu</text>
<text x="88.9" y="76.6">39 : -32,08 dBu</text>
<text x="88.9" y="78.7">68 to ground</text>
<text x="88.9" y="82.8">1.11 mA @ 15V</text>
<text x="188.4" y="82.3">+0 dBu</text>
<text x="88.9" y="84.9">(13.565 k)</text>
<text x="188.8" y="98.8">-4 dBu</text>
<text x="186.7" y="115.4">-8 dBu</text>
<text x="185.4" y="131.9">-12 dBu</text>
<text x="185.4" y="148.4">-16 dBu</text>
<text x="185.4" y="164.9">-20 dBu</text>
<text x="185.4" y="181.4">-24 dBu</text>
<text x="185.4" y="197.9">-28 dBu</text>
<text x="185.4" y="214.4">-32 dBu</text>
<text x="41.9" y="220">Buffer/ Rectifier</text>
<text x="41.9" y="222">Gain: 3.9</text>
<text x="124.5" y="245.4">Signal Smoothing</text>
<text x="124.5" y="247.4">TODO: Remove all together!?</text>
</g>
</svg>
